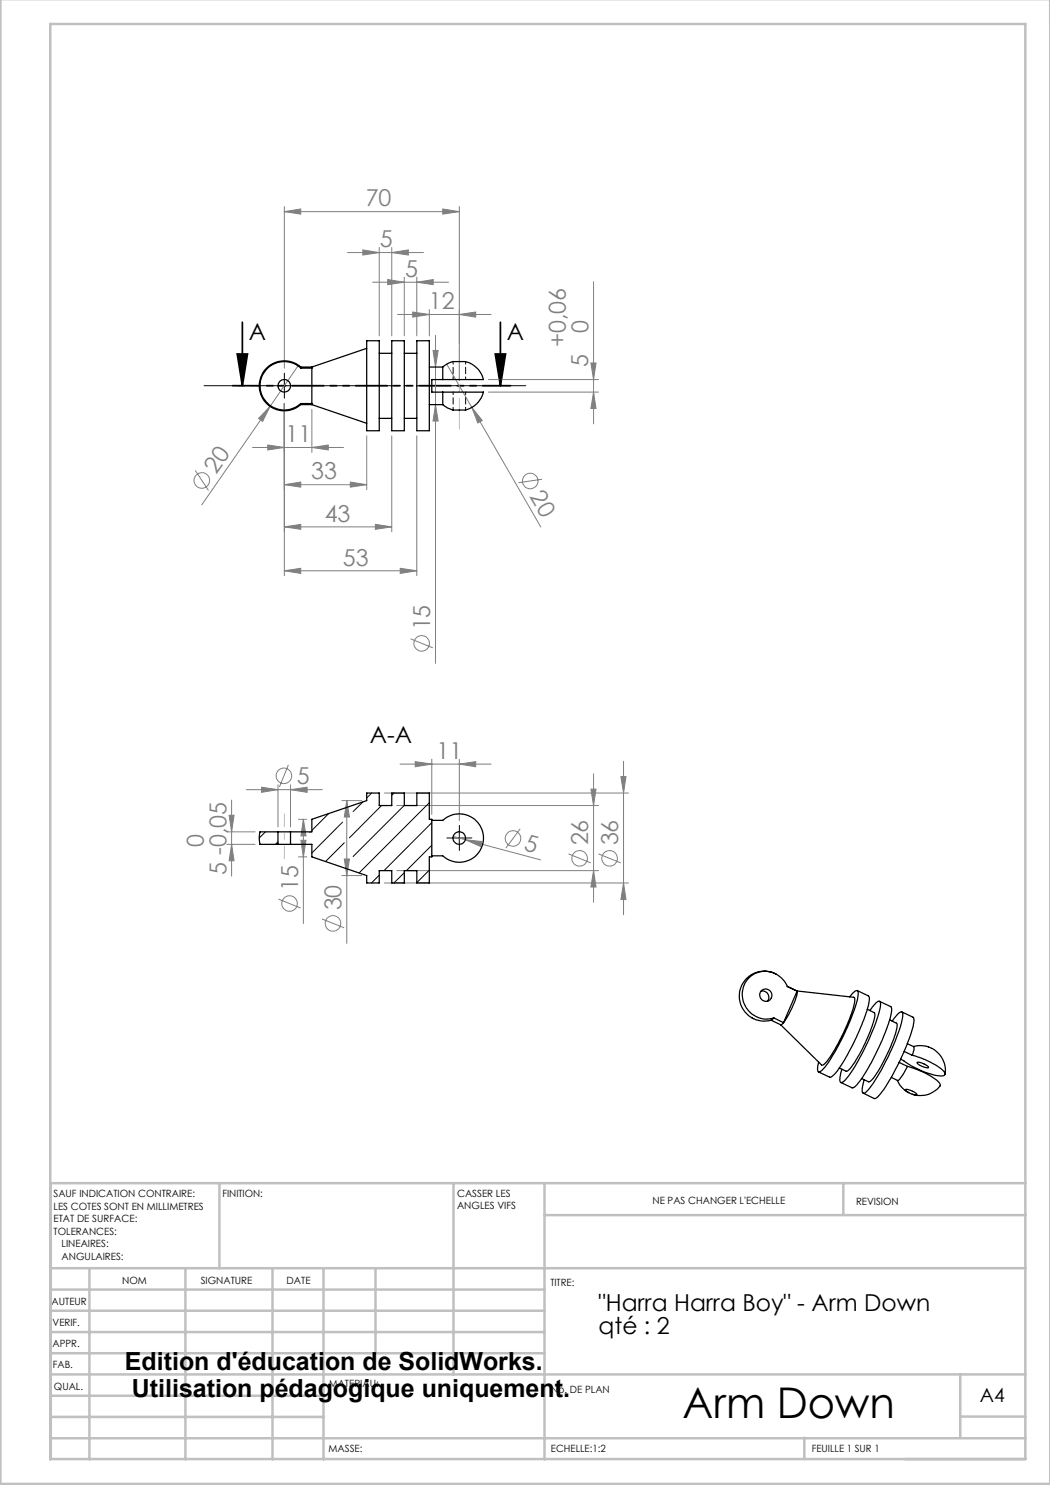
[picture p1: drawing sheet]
<svg xmlns="http://www.w3.org/2000/svg" width="210mm" height="297mm" viewBox="0 0 210 297" stroke-linecap="round" stroke-linejoin="round" font-family="sans-serif">
<g fill="none" stroke="#808080" stroke-width=".2">
<path d="M56.9 42.3l3.2-.5v1zM56.9 41.3v32.4M56.9 42.3h35M69.5 50.5h15.2M72.6 50l3.2 .5-3.2 .5zM74.5 56.4h15.2M75.8 49.5v17.7M77.5 55.9l3.4 .5-3.4 .5zM78.4 50.5l3.3-.5v1zM78.4 49.5v17.7M80.9 55.4v11.8M83.4 56.4l3.2-.5v1z"/>
<path d="M83.4 55.4v11.8M88.5 41.8l3.4 .5-3.4 .5zM91.9 41.3v34.9M118.7 56.3v28.5M59.7 73.1l-19.3 27.9M79.5 62.9h18.7M82.6 62.4l3.3 .5-3.3 .5zM85.9 61.9v5.3M86.6 70.1h1l-.5 3.3zM87.1 67.1v65.6M89.4 72.8l5 8.7M91.9 62.9l3.2-.5v1z"/>
<path d="M97.7 75.9h22M97.7 78.4h22M118.2 72.6h1l-.5 3.3zM118.7 78.4l.5 3.3h-1zM39.1 94.1l2.6 4M50.5 89.5h18.2M53.6 89l3.3 .5-3.3 .5zM54 81.3l-1.5 3-.8-.6zM56.9 96.9l3.2-.5v1zM56.9 80.7v34.4M56.9 96.9h16.4M62.4 89.5l3.3-.5v1z"/>
<path d="M62.4 81.9v8.6M70.1 96.4l3.2 .5-3.2 .5zM73.3 87.2v10.7M78.4 87.2v19.2M83.4 87.2v27.9M87.1 80.9l.5 3.3h-1zM94.4 81.5l2 2.6-.8 .5zM94.4 81.5l13.8 23.9M108.4 95.8l-4.7 .8M56.9 105.4l3.2-.5v1zM56.9 114.2l3.2-.5v1zM56.9 105.4h21.5"/>
<path d="M56.9 114.2h26.5M75.1 104.9l3.3 .5-3.3 .5zM80 113.7l3.4 .5-3.4 .5zM82.1 127.8l4.5 1.8M49.2 157.9h15.3M52.3 157.4l3.3 .5-3.3 .6zM55.6 156.9v8.5M57.7 153l-1.8 4.4M58.1 157.9l3.3-.5v1.1zM58.1 156.9v8.5M76.9 158.6h48.8M80 152.8h18.2"/>
<path d="M83 152.3l3.4 .5-3.4 .5zM86.4 151.8v11.1M91.9 152.8l3.2-.5v1zM91.9 151.8v12.3M118.2 157.8h1l-.5 3.3zM118.7 154.8v25.7M124.2 155.3h1l-.5 3.3zM124.7 152.3v30.6M45.3 168.9h5.7M45.3 166.4h5.7M45.8 163.1h1l-.5 3.3zM46.3 168.9l.5 3.3h-1z"/>
<path d="M46.3 160v15.2M55.7 179.8l4.4 1.8M59.7 163.9h1.6M59.7 171.4h1.6M60.2 168.1h1l-.5 3.3zM60.7 163.9v20.8M60.7 163.9l.5 3.3h-1zM68.4 160.1h4M68.4 175.1h4M68.9 171.8h1l-.5 3.3zM69.4 160.1v28.6M69.4 160.1l.5 3.3h-1z"/>
<path d="M76.9 176.6h48.8M79.3 161.1h40.4M79.3 174.1h40.4M90.7 167.3l2.4 .7M93.1 168l3.3 .3-.3 1zM93.1 168l15 4M104 165.8l-2.8 3.8M113.7 170.8l4.4 1.8M118.7 174.1l.5 3.3h-1zM119.7 170.8l4.4 1.8M124.7 176.6l.5 3.3h-1zM64.4 183.8l4.4 1.8"/>
<circle cx="40.3" cy="96.1" r="1.55"/>
<circle cx="106" cy="96.2" r="1.55"/>
<circle cx="84.3" cy="128.7" r="1.55"/>
<circle cx="56.8" cy="155.2" r="1.55"/>
<circle cx="102.6" cy="167.7" r="1.55"/>
<circle cx="115.9" cy="171.7" r="1.55"/>
<circle cx="121.9" cy="171.7" r="1.55"/>
<circle cx="57.9" cy="180.7" r="1.56"/>
<circle cx="66.6" cy="184.7" r="1.55"/>
</g>
<path d="M47.4 70.8h2.1l-1 6.3zM48.5 64.4v12.7M99.1 70.8h2l-1 6.3zM100.1 64.4v12.7" fill="none" stroke="#000" stroke-width=".35"/>
<path d="M56.9 75.9v-1.3M56.9 78.4v1.2M90.6 167.6h-1.2M91.9 166.3v-1.2M91.9 168.8v1.3M93.1 167.6h1.3" fill="none" stroke="#000" stroke-width=".2" stroke-dasharray="30.5 1.3 1.3 1.3"/>
<path d="M55.6 77.1h-14.8" fill="none" stroke="#000" stroke-width=".2" stroke-dasharray="30.5 1.3 1.3 1.3" stroke-dashoffset="25"/>
<path d="M58.1 77.1h47.1" fill="none" stroke="#000" stroke-width=".2" stroke-dasharray="30.5 1.3 1.3 1.3" stroke-dashoffset="8.9"/>
<path d="M55.6 77.1h2.5M56.9 75.9v2.5M90.6 167.6h2.5M91.9 166.4v2.5" fill="none" stroke="#000" stroke-width=".2"/>
<path d="M102.1 77.1h-55.6" fill="none" stroke="#000" stroke-width=".35" stroke-dasharray="6.3 1.3 1.3 1.3 1.3 1.3" stroke-dashoffset=".8"/>
<path d="M91.9 69.7v16.1" fill="none" stroke="#c0c0c0" stroke-width=".2" stroke-dasharray="30.5 1.3 1.3 1.3" stroke-dashoffset="24.3"/>
<path d="M56.9 171.8v-9" fill="none" stroke="#c0c0c0" stroke-width=".2" stroke-dasharray="30.5 1.3 1.3 1.3" stroke-dashoffset="27.9"/>
<g fill="none" stroke="#c0c0c0" stroke-width=".5">
<path d="M.1 -.1v296.9h209.9v-296.9M10.1 4.8h195v287h-195zM43.9 236.6v17M90.7 236.6v38.3M108.9 236.6v55.3M168.7 236.6v6.3M205.1 236.6h-195v55.3M10.1 253.6h195M10.1 257.9h98.8M17.9 253.6v38.3M37.1 253.6v38.3M54.5 253.6v38.3"/>
<path d="M64.7 253.6v38.3M75.1 253.6v17M108.9 243h96.2M10.1 270.6h98.8M10.1 266.4h98.8M10.1 262.1h98.8M10.1 279.1h54.6M10.1 274.9h195M192.1 274.8v12.7M10.1 287.7h195M10.1 283.4h54.6M160.9 287.5v4.3"/>
<path d="M192.1 283.3h13"/>
</g>
<path d="M99.1 70.8h2l-1 6.3zM47.4 70.8h2.1l-1 6.3z" fill="#000"/>
<g fill="#808080">
<path d="M54 81.3l-1.5 3-.8-.6z"/>
<path d="M94.4 81.5l2 2.6-.8 .5z"/>
<path d="M93.1 168l3.3 .3-.3 1z"/>
<path d="M56.9 42.3l3.2-.5v1zM88.5 41.8l3.4 .5-3.4 .5z"/>
<path d="M78.4 50.5l3.3-.5v1zM72.6 50l3.2 .5-3.2 .5zM91.9 62.9l3.2-.5v1zM82.6 62.4l3.3 .5-3.3 .5zM58.1 157.9l3.3-.5v1.1zM52.3 157.4l3.3 .5-3.3 .6z"/>
<path d="M53.6 89l3.3 .5-3.3 .5zM62.4 89.5l3.3-.5v1zM56.9 96.9l3.2-.5v1zM70.1 96.4l3.2 .5-3.2 .5zM56.9 105.4l3.2-.5v1zM75.1 104.9l3.3 .5-3.3 .5zM56.9 114.2l3.2-.5v1zM80 113.7l3.4 .5-3.4 .5zM77.5 55.9l3.4 .5-3.4 .5zM83.4 56.4l3.2-.5v1zM83 152.3l3.4 .5-3.4 .5zM91.9 152.8l3.2-.5v1z"/>
<path d="M87.1 80.9l.5 3.3h-1zM86.6 70.1h1l-.5 3.3z"/>
<path d="M46.3 168.9l.5 3.3h-1zM45.8 163.1h1l-.5 3.3z"/>
<path d="M124.2 155.3h1l-.5 3.3zM124.7 176.6l.5 3.3h-1z"/>
<path d="M118.2 72.6h1l-.5 3.3zM118.7 78.4l.5 3.3h-1zM60.7 163.9l.5 3.3h-1zM60.2 168.1h1l-.5 3.3zM69.4 160.1l.5 3.3h-1zM68.9 171.8h1l-.5 3.3zM118.2 157.8h1l-.5 3.3zM118.7 174.1l.5 3.3h-1z"/>
</g>
<g fill="none" stroke="#000" stroke-width=".25">
<path d="M60.1 73.4a5 5 0 0 0-6.9 .3 5 5 0 0 0 0 6.9 5 5 0 0 0 6.9 .3M60.1 73.6a4.8 4.8 0 0 0-6.7 .2 4.8 4.8 0 0 0 0 6.8 4.8 4.8 0 0 0 6.7 .1M60.1 73.4v.2M60.1 73.4h2.3M60.1 73.6h2.3M62.4 73.6v7.1M62.4 73.4v.2M73.3 68.2h2.5v17.9h-2.5zM73.3 69.7l-10.9 3.7M75.8 70.7h2.6M78.4 68.2h2.5v17.9h-2.5zM80.9 70.7h2.5"/>
<path d="M83.4 68.2h2.5v17.9h-2.5zM85.9 73.4h2.6M88.5 73.4a4.3 4.3 0 0 1 3.9-1.1 4.5 4.5 0 0 1 4.3 3.6h-8.2M88.5 78.4h8.2a4.6 4.6 0 0 1-5.4 3.6h-.7l-1.1-.4-1-.7M88.5 73.4v2.5M88.5 78.4v2.5M88.5 75.9h-2.1v2.5h2.1M60.1 80.7v.2M60.1 80.9h2.3M60.1 80.7h2.3M62.4 80.7v.2M62.4 80.9l10.9 3.8"/>
<path d="M75.8 83.7h2.6M80.9 83.7h2.5M85.9 80.9h2.6M55.6 168.9h2.5M55.6 166.4h2.5M55.6 166.4h-3.6l-.1 .9 .1 1.6h3.6M55.6 166.4v2.5M58.1 166.4h4.3v-2.5l10.9-3.8v-1.5h2.5v2.5h2.6v-2.5h2.5v2.5h2.5v-2.5h2.5v5.3h.5v7.5h-.5v5.2h-2.5v-2.5h-2.5v2.5h-2.5v-2.5h-2.6v2.5h-2.5v-1.5l-10.9-3.7v-2.5h-4.3M58.1 166.4v2.5M86.4 164.1h2.1a4.8 4.8 0 0 1 6.8 .1 4.8 4.8 0 0 1 0 6.8 4.8 4.8 0 0 1-6.8 .2h-2.1M152.2 198.2a1.27 1.27 0 0 1 1.4 .6 1.27 1.27 0 0 1-.1 1.4M155.3 194.8a5 5 0 0 0-7.4 3.9 5 5 0 0 0 6.5 5.2l.4-.3"/>
<path d="M157.4 197.3l2 .9M159.3 198.2l11.4 1.3a.7 .7 0 0 1 .2 .9 34.5 34.5 0 0 1-5.9 12.3l-.4 .3h-.3l-8.2-8M159.4 198.2h.1M159.4 198.2a13.8 13.8 0 0 1-2.4 5.9l-.3 .4M159.4 198.2l-1.9-.9a4.7 4.7 0 0 0-7-2.3 4.7 4.7 0 0 0-.6 7.3 4.7 4.7 0 0 0 4.9 1.3M159.4 198.2l-2.7 6.3M169.9 199.4l.3-.4a1.76 1.76 0 0 1 1.2-.9 1.75 1.75 0 0 1 .1 1.6 43.7 43.7 0 0 1-6.9 14.2 .66 .66 0 0 1-1 .3l-.1-.6 .2-1.2M171.4 198.1l2.3 1.1a1.15 1.15 0 0 1 .1 1.3 42.3 42.3 0 0 1-7 14.4l-.8 .6-2.3-1.1M154.2 204l1.9 1M154.8 203.6l1.9 .9M156.7 204.5l-.6 .5M173.5 201.9l1.3 .6a1.71 1.71 0 0 1 0 1.6 30.4 30.4 0 0 1-5 9.9l-.5 .3-1.4-.7"/>
<path d="M174 202.1l.9-1.2a1.02 1.02 0 0 1 1.1-.6l.1 .2a18.4 18.4 0 0 1-2.1 7 31.5 31.5 0 0 1-5.3 8.8 .43 .43 0 0 1-.6 .2 .43 .43 0 0 1-.1-.6l.4-2M175.9 200.3l2.3 1a2.27 2.27 0 0 1-.1 2 44.6 44.6 0 0 1-6.8 13.8l-.8 .5-2.3-1.1M177.9 204l1.4 .6a1.82 1.82 0 0 1-.1 1.7 33.2 33.2 0 0 1-4.8 9.7l-.6 .4-1.5-.7M178.4 204.2l.9-1.1a1.02 1.02 0 0 1 1.1-.6 8.6 8.6 0 0 1-1 4.6 36.5 36.5 0 0 1-6.2 11.3 .43 .43 0 0 1-.6 .2 .43 .43 0 0 1-.2-.6l.4-2M179.5 216.1a4.8 4.8 0 0 0 2.3 2.4M179.8 212.5l1.7 .8M180.4 202.4l2.2 1a1.75 1.75 0 0 1 .1 1.7 44 44 0 0 1-6.8 13.9 1.3 1.3 0 0 1-1.1 .7l-2.2-1.1M180.8 210.3l1.7 .8M181.1 217.9a2.8 2.8 0 0 1 2.3 1 2.74 2.74 0 0 1-2.3-1zM181.5 208.7l1.3 .7-.3 1.7M181.5 213.3a13.9 13.9 0 0 1 6.4 3.4l.2 .2a3.9 3.9 0 0 1-3 2.1l-1.3 .1-1.3-.2M181.5 213.3l-1 1.7-.8 1-.2 .1-1.2-.6"/>
<path d="M182.5 211.1a14.3 14.3 0 0 1 6.4 3.3 .51 .51 0 0 1 0 .7 .51 .51 0 0 1-.7 .1 15.4 15.4 0 0 1-7.4-3l-.7-.4M182.7 209.3a5 5 0 0 1 6.3 5.5M183.4 212.5a2.87 2.87 0 0 1 2.3 1 2.87 2.87 0 0 1-2.3-1z"/>
<circle cx="56.9" cy="77.2" r="1.26"/>
<circle cx="91.8" cy="167.6" r="1.25"/>
<circle cx="153.2" cy="199" r="1.22"/>
</g>
<path d="M90.6 72.3v3.6M90.6 78.4v3.6M93.1 75.9v-3.6M93.1 82v-3.6" fill="none" stroke="#000" stroke-width=".2" stroke-dasharray="1.3 .6" stroke-dashoffset=".7"/>
<g fill="none" stroke="#000" stroke-width=".2">
<path d="M74.3 158.6l-1 1M78.8 158.6l-.4 .5M53.1 166.4l-1.2 1.2M55.6 168.3l-.5 .6M62.1 166.4l-.2 .1M65.8 162.7l-3.4 3.4M68.5 164.4l-6.1 6.2M68.9 168.6l-3.8 3.7M72.6 160.4l-2 1.9M75.8 175l-1.5 1.6M76.3 161.1l-6.4 6.5M80.9 174.6l-2.1 2"/>
<path d="M80.9 161.1l-10.3 10.2M85.9 160.5l-14.1 14.1M85.9 174l-2.5 2.5M86.4 164.5l-9.6 9.6M86.4 169l-5.1 5.1"/>
</g>
<text font-size="8.5" x="136.5" y="283.5">Arm Down</text>
<g font-size="5">
<text x="25" y="273.9">Edition d'éducation de SolidWorks.</text>
<text x="26.4" y="279.4">Utilisation pédagogique uniquement.</text>
</g>
<g font-size="4.7" fill="#808080">
<text x="73.1" y="41.3">70</text>
<text x="76" y="49.5">5</text>
<text x="81" y="55.4">5</text>
<text x="85.8" y="61.9">12</text>
<text x="113.2" y="69.5" transform="rotate(-90 113.2 69.5)">+0,06</text>
<text x="117.7" y="66.6" transform="rotate(-90 117.7 66.6)">0</text>
<text x="117.6" y="73.4" transform="rotate(-90 117.6 73.4)">5</text>
<text x="57.1" y="88.5">11</text>
<text x="43.3" y="94.9" transform="rotate(-55 43.3 94.9)">20</text>
<text x="62.2" y="95.9">33</text>
<text x="105.9" y="99.3" transform="rotate(60 105.9 99.3)">20</text>
<text x="64.9" y="104.3">43</text>
<text x="68.6" y="113.1">53</text>
<text x="86.1" y="126.1" transform="rotate(-90 86.1 126.1)">15</text>
<text x="87.3" y="151.8">11</text>
<text x="59.4" y="156.9">5</text>
<text x="40.8" y="169.5" transform="rotate(-90 40.8 169.5)">0</text>
<text x="104.7" y="170" transform="rotate(15 104.7 170)">5</text>
<text x="117.6" y="169.1" transform="rotate(-90 117.6 169.1)">26</text>
<text x="123.6" y="169.1" transform="rotate(-90 123.6 169.1)">36</text>
<text x="45.3" y="174.9" transform="rotate(-90 45.3 174.9)">5 -0,05</text>
<text x="59.6" y="178.1" transform="rotate(-90 59.6 178.1)">15</text>
<text x="68.3" y="182.1" transform="rotate(-90 68.3 182.1)">30</text>
</g>
<g font-size="4.7">
<text x="49.8" y="67.9">A</text>
<text x="101.4" y="67.9">A</text>
<text x="74" y="148.6">A-A</text>
<text x="119.7" y="262.3">&quot;Harra Harra Boy&quot; - Arm Down</text>
<text x="119.7" y="266.8">qté : 2</text>
</g>
<text font-size="3.9" x="196" y="280.4">A4</text>
<g font-size="2">
<text x="10.7" y="239.5">SAUF INDICATION CONTRAIRE:</text>
<text x="44.5" y="239.5">FINITION:</text>
<text x="91.4" y="239.4">CASSER LES</text>
<text x="10.7" y="242">LES COTES SONT EN MILLIMETRES</text>
<text x="10.7" y="244.5">ETAT DE SURFACE:</text>
<text x="91.4" y="241.9">ANGLES VIFS</text>
<text x="130.5" y="240.8">NE PAS CHANGER L'ECHELLE</text>
<text x="171.2" y="241">REVISION</text>
<text x="10.7" y="247">TOLERANCES:</text>
<text x="12.3" y="249.5">LINEAIRES:</text>
<text x="12.3" y="252">ANGULAIRES:</text>
<text x="24.4" y="256.9">NOM</text>
<text x="40.1" y="256.8">SIGNATURE</text>
<text x="57.3" y="256.8">DATE</text>
<text x="110.1" y="257.1">TITRE:</text>
<text x="10.3" y="260.9">AUTEUR</text>
<text x="10.5" y="269.3">APPR.</text>
<text x="10.5" y="265.2">VERIF.</text>
<text x="10.6" y="273.6">FAB.</text>
<text x="10.8" y="278">QUAL.</text>
<text x="65.8" y="277.4">MATERIAU:</text>
<text x="110.2" y="278.5">No. DE PLAN</text>
<text x="65.7" y="290.4">MASSE:</text>
<text x="110.2" y="290.5">ECHELLE:1:2</text>
<text x="162.4" y="290.4">FEUILLE 1 SUR 1</text>
</g>
</svg>
